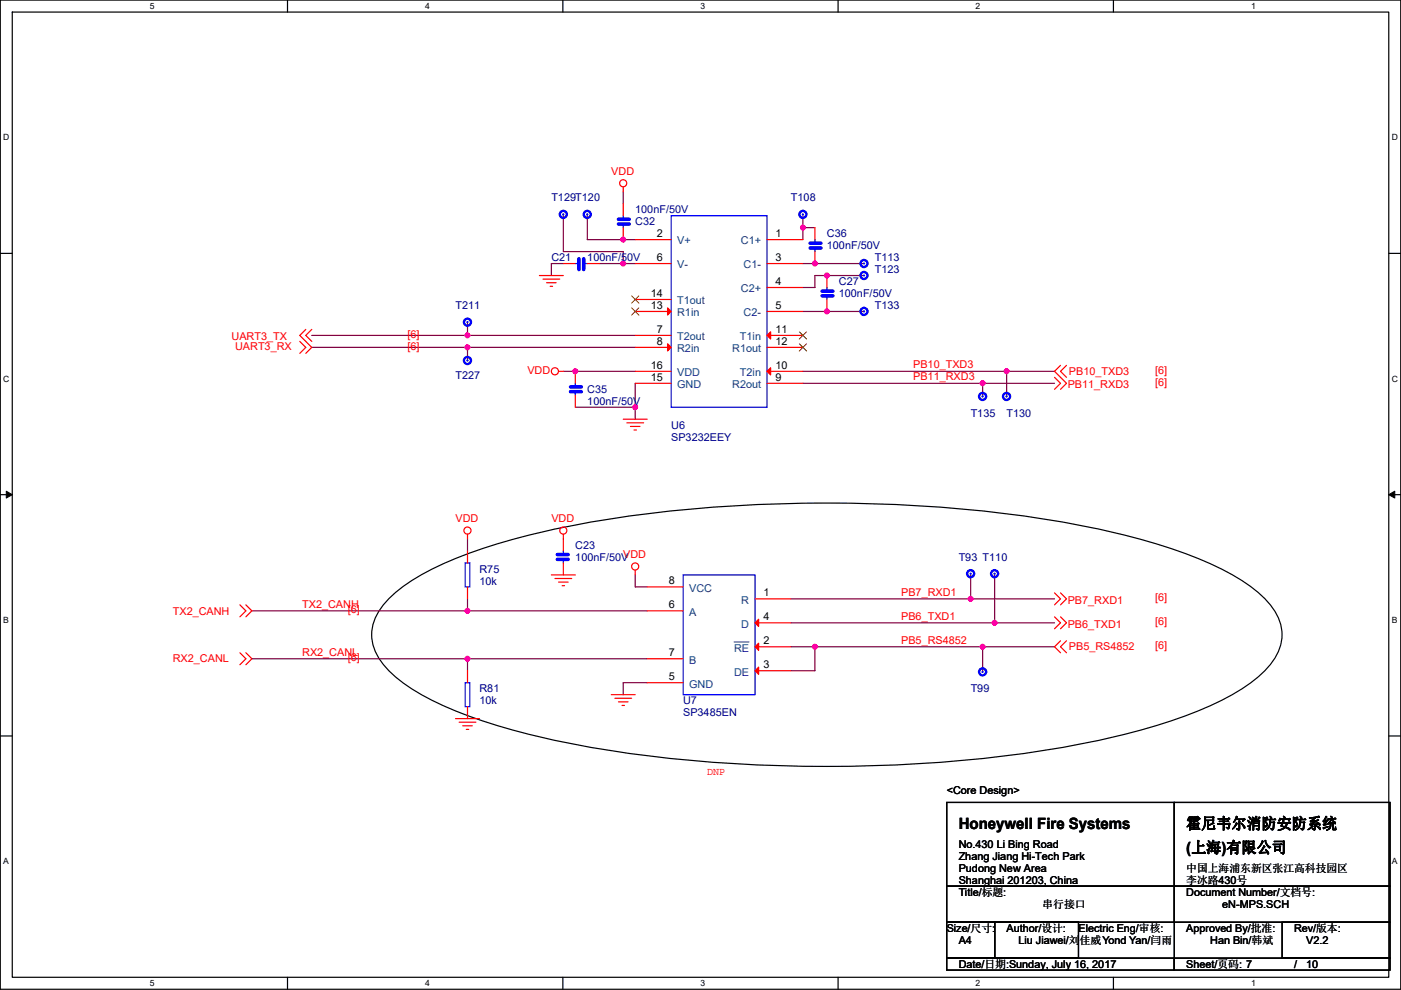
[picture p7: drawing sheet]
<svg xmlns="http://www.w3.org/2000/svg" width="297mm" height="210mm" viewBox="0 0 297 210" stroke-linecap="round" stroke-linejoin="round" font-family="sans-serif">
<path d="M.1 0h296.9v209.8h-296.9zM2.6 2.6h291.8v204.7h-291.8z" fill="none" stroke="#000" stroke-width=".25"/>
<g fill="#fff">
<path d="M31.8 .3h1v2h-1z"/>
<path d="M31.8 207.5h1v2.1h-1z"/>
</g>
<path d="M61 0v2.6M61 207.3v2.5" fill="none" stroke="#000" stroke-width=".25"/>
<g fill="#fff">
<path d="M90.1 .3h1v2h-1z"/>
<path d="M90.1 207.5h1v2.1h-1z"/>
</g>
<path d="M119.3 0v2.6M119.3 207.3v2.5" fill="none" stroke="#000" stroke-width=".25"/>
<g fill="#fff">
<path d="M148.5 .3h1v2h-1z"/>
<path d="M148.5 207.5h1v2.1h-1z"/>
</g>
<path d="M177.7 0v2.6M177.7 207.3v2.5" fill="none" stroke="#000" stroke-width=".25"/>
<g fill="#fff">
<path d="M206.9 .3h1v2h-1z"/>
<path d="M206.9 207.5h1v2.1h-1z"/>
</g>
<path d="M236.1 0v2.6M236.1 207.3v2.5" fill="none" stroke="#000" stroke-width=".25"/>
<g fill="#fff">
<path d="M265.2 .3h1v2h-1z"/>
<path d="M265.2 207.5h1v2.1h-1z"/>
<path d="M.7 28.2h1.3v2h-1.3z"/>
<path d="M295.1 28.2h1.3v2h-1.3z"/>
<path d="M.7 79.3h1.3v2.1h-1.3z"/>
<path d="M295.1 79.3h1.3v2.1h-1.3z"/>
</g>
<path d="M.1 53.7h2.5M294.4 53.7h2.6" fill="none" stroke="#000" stroke-width=".25"/>
<g fill="#fff">
<path d="M.7 130.5h1.2v2h-1.2z"/>
<path d="M295.1 130.5h1.2v2h-1.2z"/>
</g>
<path d="M.1 104.9h2.5M294.4 104.9h2.6" fill="none" stroke="#000" stroke-width=".25"/>
<path d="M1.3 104.2l1.3 .7-1.3 .7zM294.4 104.9l1.3-.7v1.4z" fill="#000" stroke="#000" stroke-width=".21"/>
<g fill="#fff">
<path d="M.7 181.7h1.2v2h-1.2z"/>
<path d="M295.1 181.7h1.2v2h-1.2z"/>
</g>
<g fill="none" stroke="#000" stroke-width=".25">
<path d="M82.2 127.2a37.8 37.8 0 0 1 13.1-8.2 152.4 152.4 0 0 1 36.8-9.3 315.7 315.7 0 0 1 91.9 .8 130.7 130.7 0 0 1 34.6 10 31.2 31.2 0 0 1 11.3 8.5 9.1 9.1 0 0 1 0 11.3 25.7 25.7 0 0 1-8.3 6.8 91.7 91.7 0 0 1-22.6 8.5 264.2 264.2 0 0 1-63.7 7 277.3 277.3 0 0 1-59-5.9 103.8 103.8 0 0 1-27.3-9.6 25.6 25.6 0 0 1-8.2-6.8 9.1 9.1 0 0 1 0-11.3zM.1 156.1h2.5M294.4 156.1h2.6M200.7 170.2h48.3v17.8h-48.3zM249 170.2h45.7v17.8h-45.7zM200.7 188h48.3v7.6h-48.3zM200.7 195.6h10.2v7.6h-10.2zM210.9 195.6h17.8v7.6h-17.8zM249 188h45.7v7.6h-45.7zM249 195.6v7.6M271.8 195.6h22.9v7.6h-22.9zM200.7 203.2h48.3v2.6h-48.3z"/>
<path d="M249 203.2h45.7v2.6h-45.7z"/>
</g>
<g fill="none" stroke="#800040" stroke-width=".25">
<path d="M119.4 45.7v7.7h12.7v2.5M119.4 55.9h-2.5v2.5M124.5 45.7v5.1h10.2M127.1 55.9h5M132.1 55.9h2.6M132.1 40.7v2.5M170.2 48.3v2.5M170.2 45.7v2.6M170.2 55.9h12.7M170.2 48.3h2.6M182.9 58.4h-10.1v2.6h-2.6M66.1 71.1h33"/>
<path d="M66.1 73.7h33M99.1 71.1h35.6M99.1 68.6v2.5M99.1 73.7v2.5M99.1 73.7h35.6M119.4 78.8h15.3M170.2 78.8h43.2M182.9 66.1h-12.7M213.4 78.8h10.2M213.4 78.8v5M122 86.4h12.7M134.7 86.4v2.5"/>
<path d="M134.7 81.3v5.1M170.2 81.3h38.1M208.3 81.3h15.3M208.3 81.3v2.5M99.1 114.3v2.6M53.4 139.7h45.7M53.4 129.6h45.7M99.1 127v2.6M99.1 139.7v2.6M99.1 129.6h38.1M99.1 139.7h38.1M134.7 121.9v2.6h2.5"/>
<path d="M167.7 127h38.1M167.7 132.1h43.2M167.7 137.2h5.1M172.8 137.2h35.5v5.1M172.8 137.2v5.1h-5.1M205.8 121.9v5.1M205.8 127h17.8M208.3 137.2h15.3M210.9 121.9v10.2M210.9 132.1h12.7M137.2 144.8h-5.1v2.5"/>
</g>
<g fill="#f0f" stroke="#f0f" stroke-width=".25">
<circle cx="132.1" cy="50.8" r=".5"/>
<circle cx="132.1" cy="55.9" r=".5"/>
<circle cx="99.1" cy="73.7" r=".5"/>
<circle cx="213.4" cy="78.7" r=".5"/>
<circle cx="208.3" cy="81.3" r=".5"/>
<circle cx="208.3" cy="137.2" r=".5"/>
<circle cx="172.8" cy="137.2" r=".5"/>
<circle cx="122" cy="78.7" r=".5"/>
<circle cx="99.1" cy="139.7" r=".5"/>
<circle cx="170.2" cy="48.3" r=".5"/>
<circle cx="175.3" cy="66" r=".5"/>
<circle cx="99.1" cy="71.1" r=".5"/>
<circle cx="134.7" cy="86.4" r=".5"/>
<circle cx="172.8" cy="55.9" r=".5"/>
<circle cx="175.3" cy="58.4" r=".5"/>
<circle cx="99.1" cy="129.5" r=".5"/>
<circle cx="205.8" cy="127" r=".5"/>
<circle cx="210.9" cy="132.1" r=".5"/>
</g>
<g fill="none" stroke="#f00" stroke-width=".25">
<path d="M132.1 39.6v1.1M114.4 58.4h5M115.1 59.2h3.6M115.9 60h2M119.4 55.9h2.6M119.4 45.7h.1M124.5 45.7h.1M124.5 55.9h2.6M132.1 43.2v2.5M132.1 48.3v2.5M134.7 50.8h7.6M134.7 55.9h7.6"/>
<path d="M162.6 50.8h7.6M162.6 55.9h7.6M170.2 45.7h.1M172.8 53.4v2.5M172.8 48.3v2.5M175.3 58.4v2.6M182.9 55.9h.1M182.9 58.4h.1M63.6 72.4l1.2 1.3-1.2 1.3M64.8 69.9l-1.2 1.2 2.5 2.6-1.3 1.3M66.1 69.9l-1.3 1.2 1.3 1.3M99.1 76.2h.1"/>
<path d="M99.1 68.6h.1M116.6 60.7h.6M118.4 78.8h1M122 78.8v2.5M134.7 63.5h7.6M134.7 66.1h7.6M134.7 71.1h7.6M134.7 73.7h7.6M134.7 78.8h7.6M162.6 61h7.6M162.6 66.1h7.6M162.6 71.1h7.6"/>
<path d="M162.6 78.8h7.6M162.6 73.7h7.6M175.3 63.5v2.6M182.9 66.1h.1M224.9 77.5l-1.3 1.3 2.5 2.5-1.2 1.3M226.1 77.5l-1.2 1.3 1.2 1.2M122 83.8v2.6M132.1 88.9h5.1M132.9 89.7h3.6M133.7 90.4h2M134.4 91.2h.5M134.7 81.3h7.6"/>
<path d="M162.6 81.3h7.6M208.3 83.8h.1M213.4 83.8h.1M223.6 80l1.3 1.3-1.3 1.3M99.1 113.3v1M99.1 116.9v2.5M119.4 113.3v3.6M119.4 119.4v2.5M50.9 138.5l1.2 1.2-1.2 1.3M50.9 128.3l1.2 1.3-1.2 1.2M52.1 138.5l1.3 1.2-1.3 1.3M52.1 128.3l1.3 1.3-1.3 1.2"/>
<path d="M99.1 124.5v2.5M116.9 121.9h5.1M117.7 122.7h3.5M118.4 123.5h2.1M119.2 124.2h.5M134.7 120.9v1M137.2 129.6h7.6M137.2 139.7h7.6M137.2 124.5h7.6M160.1 127h7.6M160.1 137.2h7.6M160.1 132.1h7.6"/>
<path d="M205.8 121.9h.1M210.9 121.9h.1M223.6 125.8l1.3 1.2-1.3 1.3M223.6 130.8l1.3 1.3-1.3 1.3M224.9 135.9l-1.3 1.3 1.3 1.3M224.9 125.8l1.2 1.2-1.2 1.3M224.9 130.8l1.2 1.3-1.2 1.3M226.1 135.9l-1.2 1.3 1.2 1.3M96.6 152.4h5.1M97.3 153.2h3.6M98.1 153.9h2M98.9 154.7h.5"/>
<path d="M99.1 149.9v2.5M99.1 142.3v2.5M129.6 147.3h5.1M130.4 148.1h3.5M131.1 148.9h2.1M131.9 149.6h.5M137.2 144.8h7.6M160.1 142.3h7.6M208.3 142.3h.1"/>
<circle cx="132.1" cy="38.9" r=".76"/>
<circle cx="117.6" cy="78.7" r=".76"/>
<circle cx="99.1" cy="112.5" r=".76"/>
<circle cx="119.4" cy="112.5" r=".76"/>
<circle cx="134.7" cy="120.1" r=".76"/>
</g>
<g fill="#00f" stroke="#00f" stroke-width="1.5">
<circle cx="183.2" cy="55.9" r=".24"/>
<circle cx="124.5" cy="45.5" r=".24"/>
<circle cx="213.4" cy="84.1" r=".24"/>
<circle cx="183.2" cy="66" r=".24"/>
<circle cx="205.8" cy="121.7" r=".24"/>
<circle cx="99.1" cy="76.5" r=".24"/>
<circle cx="183.2" cy="58.4" r=".24"/>
<circle cx="170.2" cy="45.5" r=".24"/>
<circle cx="208.3" cy="142.5" r=".24"/>
<circle cx="210.9" cy="121.7" r=".24"/>
<circle cx="119.4" cy="45.5" r=".24"/>
<circle cx="99.1" cy="68.3" r=".24"/>
<circle cx="208.3" cy="84.1" r=".24"/>
</g>
<path d="M122.7 54.9v2.3M123.8 54.9v2.3M131.1 46.5h2.3M131.1 47.5h2.3M171.8 52.6h2.2M171.8 51.6h2.2M174.3 62.8h2.3M174.3 61.7h2.3M121 83.1h2.3M121 82.1h2.3M118.2 117.6h2.3M118.2 118.6h2.3" fill="none" stroke="#00f" stroke-width=".76"/>
<g fill="none" stroke="#00f" stroke-width=".25">
<path d="M122 55.9h.5M124 55.9h.5M132.1 45.7v.5M132.1 47.8v.5M142.3 45.7h20.3v40.7h-20.3zM172.8 52.9v.5M172.8 50.8v.5M175.3 63v.5M175.3 61v.5M122 83.3v.5M122 81.3v.5M98.6 119.4h1v5.1h-1z"/>
<path d="M119.4 116.9v.5M119.4 118.9v.5M144.8 121.9h15.3v25.4h-15.3zM98.6 144.8h1v5.1h-1z"/>
</g>
<g fill="#f00" stroke="#f00" stroke-width=".25">
<path d="M160.1 137.2l.7-.8v1.5z"/>
<path d="M160.1 142.3l.7-.8v1.5z"/>
<path d="M160.1 132.1l.7-.8v1.6z"/>
<path d="M162.6 71.1l.8-.7v1.5z"/>
<path d="M162.6 78.8l.8-.8v1.5z"/>
<path d="M141.5 65.3l.8 .8-.8 .7z"/>
<path d="M141.5 72.9l.8 .8-.8 .7z"/>
</g>
<path d="M155.6 136.2h3.2" fill="none" stroke="#004080" stroke-width=".21"/>
<path d="M133.9 62.8l1.6 1.5M133.9 65.3l1.6 1.5M135.4 62.8l-1.5 1.5M135.4 65.3l-1.5 1.5M169.5 70.4l1.5 1.5M169.5 72.9l1.5 1.6M171 70.4l-1.5 1.5M171 72.9l-1.5 1.6" fill="none" stroke="#804000" stroke-width=".21"/>
<g font-size="3.3">
<text x="203.3" y="175.8">Honeywell Fire Systems</text>
<text x="251.5" y="175.8">霍尼韦尔消防安防系统</text>
<text x="251.5" y="180.9">(上海)有限公司</text>
</g>
<g font-size="2.3" fill="#f00">
<text x="129.6" y="37.1">VDD</text>
<text x="86.4" y="71.7">[6]</text>
<text x="49.1" y="72.2">UART3_TX</text>
<text x="49.8" y="74.2">UART3_RX</text>
<text x="86.4" y="74.2">[6]</text>
<text x="111.8" y="79.3">VDD</text>
<text x="193.6" y="78.1">PB10_TXD3</text>
<text x="193.6" y="80.7">PB11_RXD3</text>
<text x="226.4" y="82.3">PB11_RXD3</text>
<text x="226.6" y="79.5">PB10_TXD3</text>
<text x="244.9" y="79.3">[6]</text>
<text x="244.9" y="81.8">[6]</text>
<text x="96.6" y="110.8">VDD</text>
<text x="116.9" y="110.8">VDD</text>
<text x="132.1" y="118.4">VDD</text>
<text x="36.6" y="130.3">TX2_CANH</text>
<text x="64.1" y="128.9">TX2_CANH</text>
<text x="73.7" y="130.1">[6]</text>
<text x="191.1" y="126.4">PB7_RXD1</text>
<text x="191.1" y="131.5">PB6_TXD1</text>
<text x="226.4" y="128.1">PB7_RXD1</text>
<text x="244.9" y="127.6">[6]</text>
<text x="191.1" y="136.6">PB5_RS4852</text>
<text x="226.4" y="133.1">PB6_TXD1</text>
<text x="226.6" y="138">PB5_RS4852</text>
<text x="244.9" y="137.7">[6]</text>
<text x="244.9" y="132.6">[6]</text>
<text x="36.6" y="140.5">RX2_CANL</text>
<text x="64.1" y="139.1">RX2_CANL</text>
<text x="73.7" y="140.3">[6]</text>
<text x="149.9" y="164.4">DNP</text>
</g>
<g font-size="2.3" fill="#000080">
<text x="116.9" y="42.7">T129T120</text>
<text x="134.7" y="47.8">C32</text>
<text x="134.7" y="45.3">100nF/50V</text>
<text x="167.7" y="42.7">T108</text>
<text x="175.3" y="50.3">C36</text>
<text x="175.3" y="52.9">100nF/50V</text>
<text x="116.9" y="55.4">C21</text>
<text x="124.5" y="55.4">100nF/50V</text>
<text x="185.5" y="55.4">T113</text>
<text x="185.5" y="58">T123</text>
<text x="96.6" y="65.6">T211</text>
<text x="177.9" y="60.5">C27</text>
<text x="177.9" y="63">100nF/50V</text>
<text x="185.5" y="65.6">T133</text>
<text x="96.6" y="80.3">T227</text>
<text x="124.5" y="83.4">C35</text>
<text x="124.5" y="85.9">100nF/50V</text>
<text x="205.8" y="88.4">T135</text>
<text x="213.4" y="88.4">T130</text>
<text x="142.3" y="91">U6</text>
<text x="142.3" y="93.5">SP3232EEY</text>
<text x="122" y="116.4">C23</text>
<text x="122" y="118.9">100nF/50V</text>
<text x="203.3" y="118.9">T93 T110</text>
<text x="101.7" y="121.5">R75</text>
<text x="101.7" y="124">10k</text>
<text x="101.7" y="146.9">R81</text>
<text x="101.7" y="149.4">10k</text>
<text x="144.8" y="149.4">U7</text>
<text x="205.8" y="146.9">T99</text>
<text x="144.8" y="151.9">SP3485EN</text>
</g>
<g font-size="2.3">
<text x="139.3" y="50.3">2</text>
<text x="164.4" y="50.3">1</text>
<text x="139.3" y="55.4">6</text>
<text x="164.4" y="55.4">3</text>
<text x="138" y="63">14</text>
<text x="138" y="65.5">13</text>
<text x="164.4" y="60.5">4</text>
<text x="164.4" y="65.5">5</text>
<text x="139.3" y="70.6">7</text>
<text x="164.4" y="70.6">11</text>
<text x="139.3" y="73.2">8</text>
<text x="164.4" y="73.2">12</text>
<text x="138" y="80.8">15</text>
<text x="138" y="78.2">16</text>
<text x="164.4" y="78.2">10</text>
<text x="164.4" y="80.8">9</text>
<text x="141.8" y="124">8</text>
<text x="141.8" y="129">6</text>
<text x="161.9" y="126.5">1</text>
<text x="161.9" y="131.6">4</text>
<text x="161.9" y="136.7">2</text>
<text x="141.8" y="139.2">7</text>
<text x="161.9" y="141.7">3</text>
<text x="141.8" y="144.3">5</text>
<text x="200.7" y="168.4">&lt;Core Design&gt;</text>
<text x="203.3" y="179.9">No.430 Li Bing Road</text>
<text x="203.3" y="185">Pudong New Area</text>
<text x="203.3" y="182.4">Zhang Jiang Hi-Tech Park</text>
<text x="251.5" y="185">中国上海浦东新区张江高科技园区</text>
<text x="203.3" y="190">Title/标题:</text>
<text x="203.3" y="187.5">Shanghai 201203, China</text>
<text x="251.5" y="190">Document Number/文档号:</text>
<text x="251.5" y="187.5">李冰路430号</text>
<text x="200.7" y="197.7">Size/尺寸:</text>
<text x="213.4" y="197.7">Author/设计:</text>
<text x="221" y="192.6">串行接口</text>
<text x="228.7" y="197.7">Electric Eng/审核:</text>
<text x="251.5" y="197.7">Approved By/批准:</text>
<text x="259.1" y="192.6">eN-MPS.SCH</text>
<text x="274.4" y="197.7">Rev/版本:</text>
<text x="203.3" y="200.2">A4</text>
<text x="216" y="200.2">Liu Jiawei/刘佳威Yond Yan/闫雨</text>
<text x="256.6" y="200.2">Han Bin/韩斌</text>
<text x="276.9" y="200.2">V2.2</text>
<text x="203.3" y="205.3">Date/日期:Sunday, July 16, 2017</text>
<text x="251.5" y="205.3">Sheet/页码: 7</text>
<text x="274.4" y="205.3">/</text>
<text x="276.9" y="205.3">10</text>
</g>
<g font-size="2.3" fill="#004080">
<text x="143.6" y="51.9">V+</text>
<text x="157.1" y="51.9">C1+</text>
<text x="143.6" y="56.9">V-</text>
<text x="157.7" y="56.9">C1-</text>
<text x="143.6" y="64.6">T1out</text>
<text x="157.1" y="62">C2+</text>
<text x="143.6" y="67.1">R1in</text>
<text x="157.7" y="67.1">C2-</text>
<text x="143.6" y="72.2">T2out</text>
<text x="143.6" y="74.7">R2in</text>
<text x="155.3" y="74.7">R1out</text>
<text x="156.9" y="72.2">T1in</text>
<text x="143.6" y="82.3">GND</text>
<text x="143.6" y="79.8">VDD</text>
<text x="155.3" y="82.3">R2out</text>
<text x="156.9" y="79.8">T2in</text>
<text x="146.1" y="125.5">VCC</text>
<text x="146.1" y="130.6">A</text>
<text x="157.2" y="128.1">R</text>
<text x="157.2" y="133.1">D</text>
<text x="146.1" y="140.8">B</text>
<text x="155.6" y="138.2">RE</text>
<text x="155.6" y="143.3">DE</text>
<text x="146.1" y="145.8">GND</text>
</g>
<g font-size="1.8">
<text x="31.8" y="1.9">5</text>
<text x="90.1" y="1.9">4</text>
<text x="148.5" y="1.9">3</text>
<text x="206.9" y="1.9">2</text>
<text x="265.2" y="1.9">1</text>
<text x=".7" y="29.8">D</text>
<text x="295.1" y="29.8">D</text>
<text x=".7" y="81">C</text>
<text x="295.1" y="81">C</text>
<text x=".7" y="132.1">B</text>
<text x="295.1" y="132.1">B</text>
<text x=".7" y="183.3">A</text>
<text x="295.1" y="183.3">A</text>
<text x="31.8" y="209.2">5</text>
<text x="90.1" y="209.2">4</text>
<text x="148.5" y="209.2">3</text>
<text x="206.9" y="209.2">2</text>
<text x="265.2" y="209.2">1</text>
</g>
</svg>
